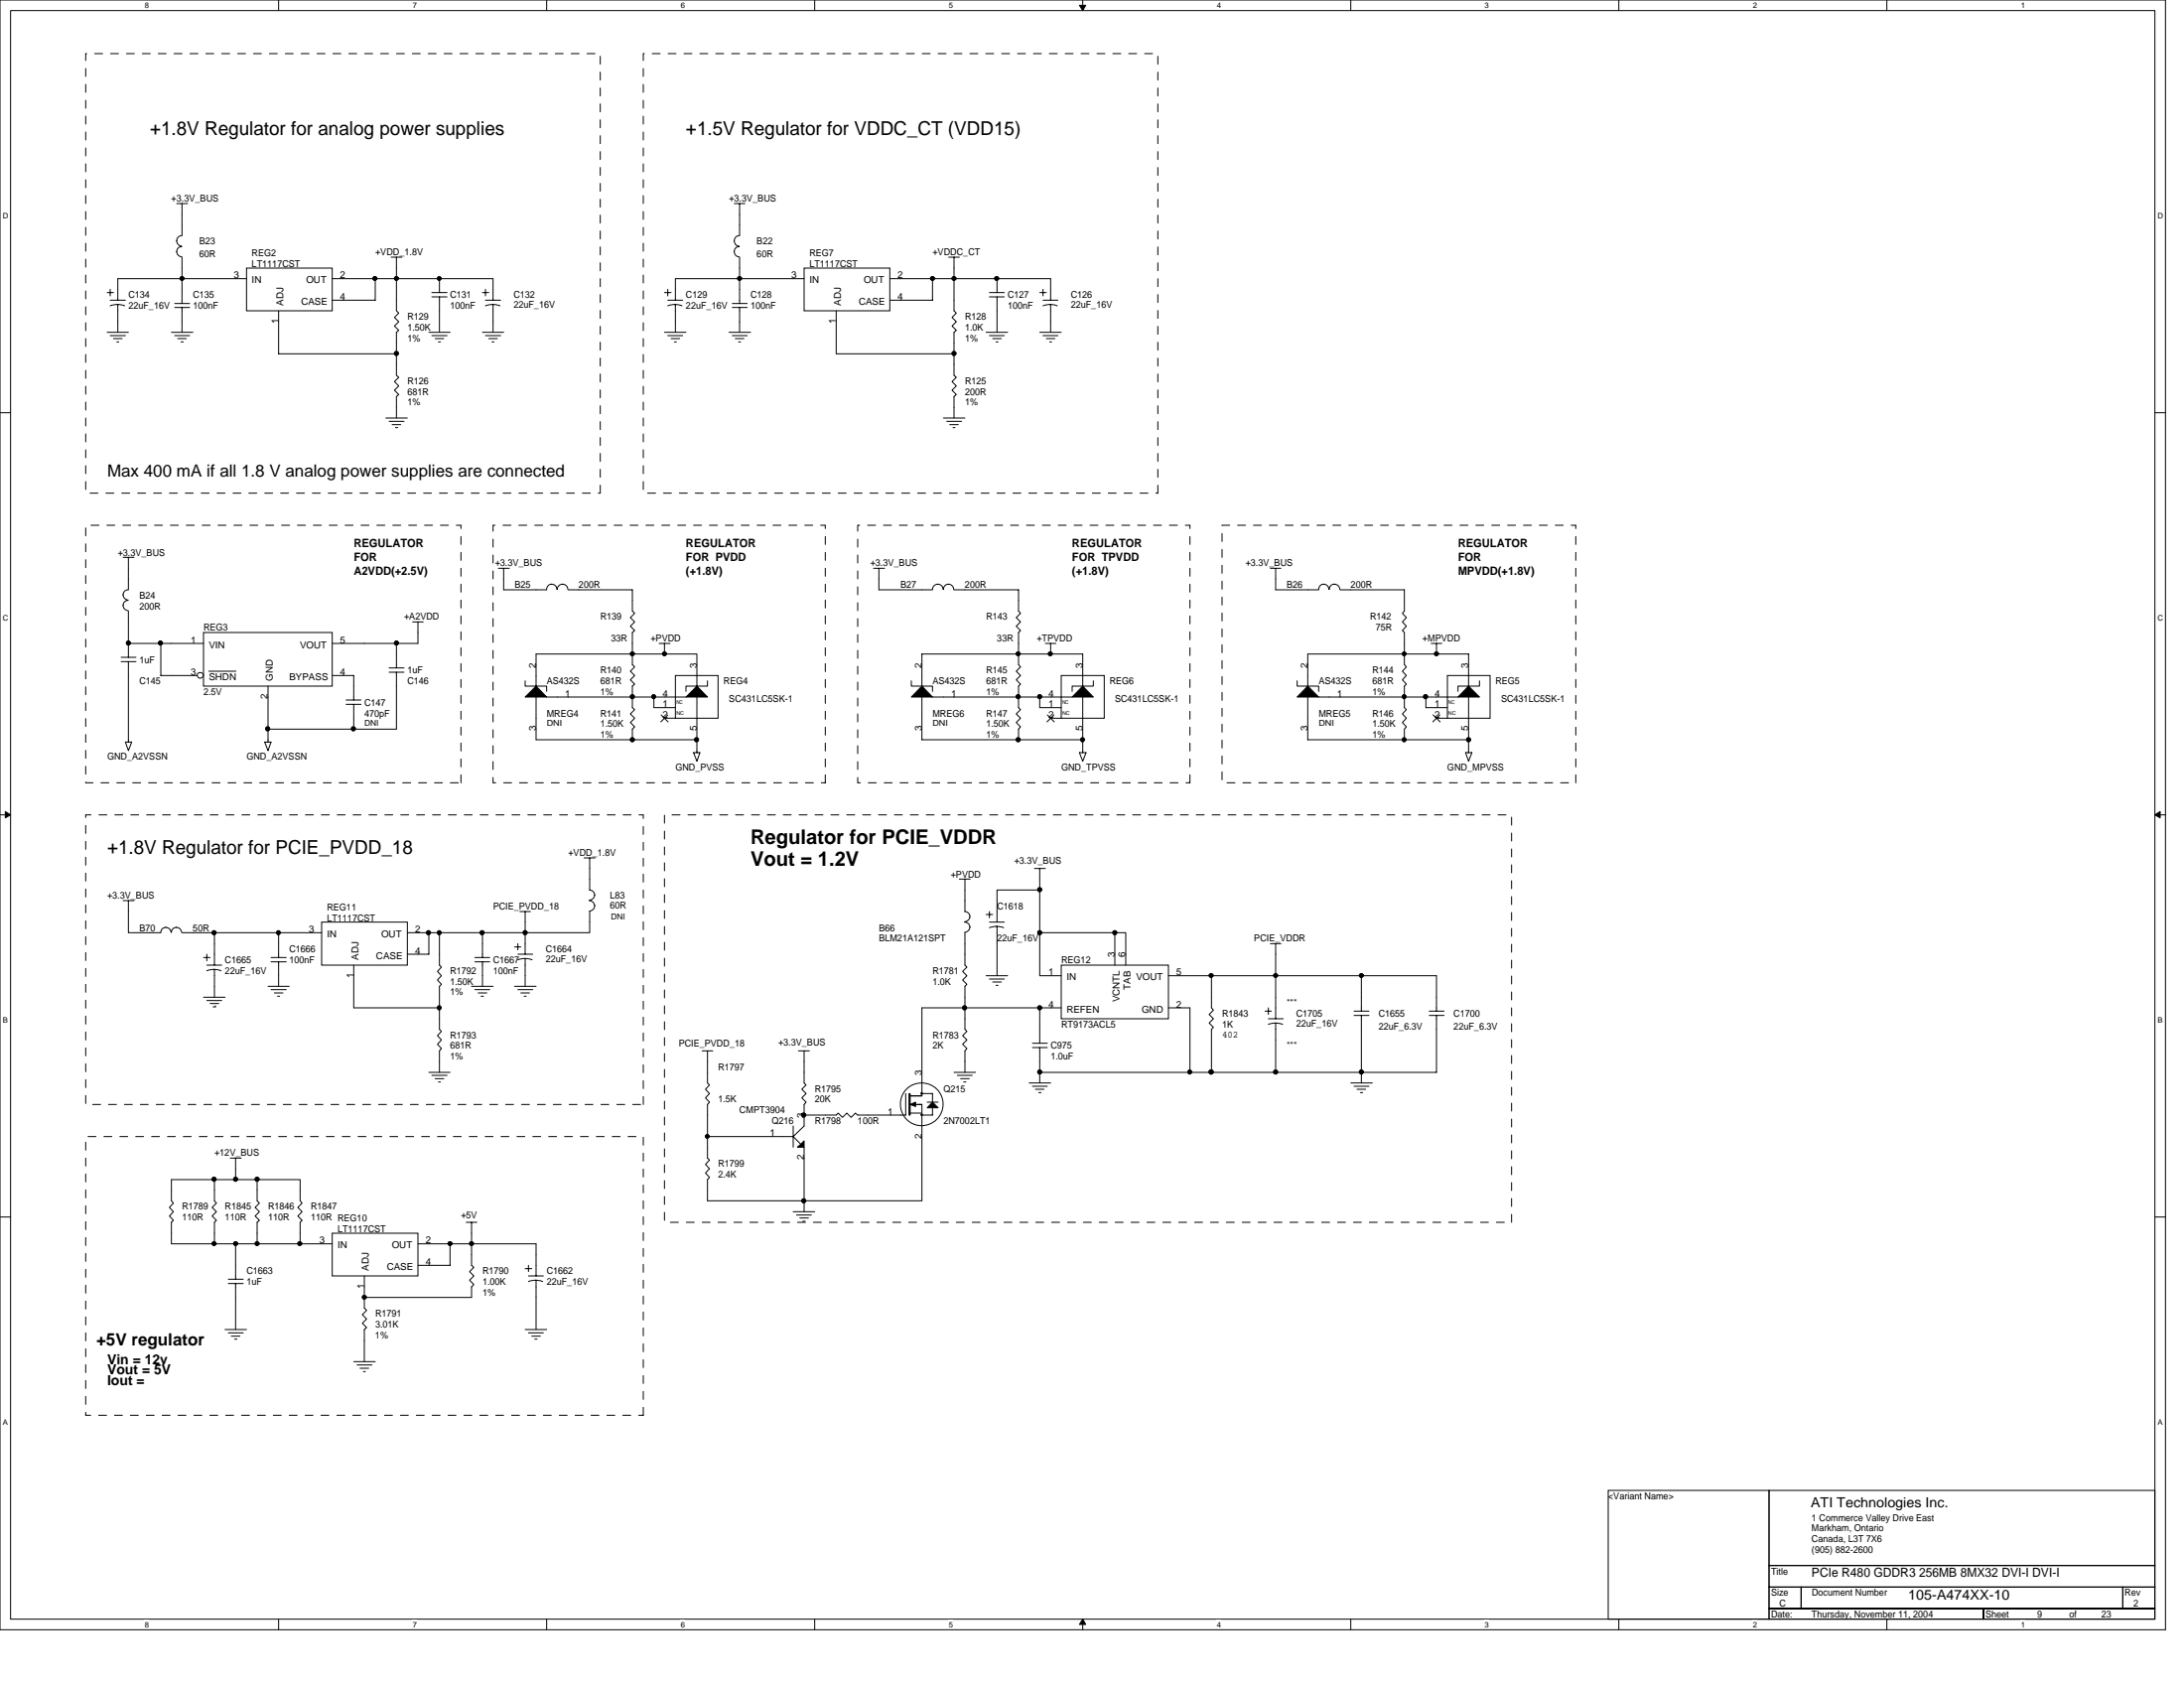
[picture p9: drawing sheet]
<svg xmlns="http://www.w3.org/2000/svg" width="279mm" height="216mm" viewBox="0 0 279 216" stroke-linecap="round" stroke-linejoin="round" font-family="sans-serif">
<path d="M0 0h277v208.4h-277zM1.4 1.4h274.3v205.7h-274.3z" fill="none" stroke="#000" stroke-width=".13"/>
<g fill="#fff">
<path d="M18.5 .1h.6v1.1h-.6z"/>
<path d="M18.5 207.2h.6v1.1h-.6z"/>
</g>
<path d="M35.6 0v1.4M35.6 207.1v1.3" fill="none" stroke="#000" stroke-width=".13"/>
<g fill="#fff">
<path d="M52.8 .1h.5v1.1h-.5z"/>
<path d="M52.8 207.2h.5v1.1h-.5z"/>
</g>
<path d="M69.9 0v1.4M69.9 207.1v1.3" fill="none" stroke="#000" stroke-width=".13"/>
<g fill="#fff">
<path d="M87.1 .1h.5v1.1h-.5z"/>
<path d="M87.1 207.2h.5v1.1h-.5z"/>
</g>
<path d="M104.2 0v1.4M104.2 207.1v1.3" fill="none" stroke="#000" stroke-width=".13"/>
<g fill="#fff">
<path d="M121.4 .1h.5v1.1h-.5z"/>
<path d="M121.4 207.2h.5v1.1h-.5z"/>
</g>
<path d="M138.5 0v1.4M138.5 207.1v1.3" fill="none" stroke="#000" stroke-width=".13"/>
<path d="M138.1 .7h.8l-.4 .7zM138.5 207.1l.4 .7h-.8z" fill="#000" stroke="#000" stroke-width=".13"/>
<g fill="#fff">
<path d="M155.7 .1h.5v1.1h-.5z"/>
<path d="M155.7 207.2h.5v1.1h-.5z"/>
</g>
<path d="M172.8 0v1.4M172.8 207.1v1.3" fill="none" stroke="#000" stroke-width=".13"/>
<g fill="#fff">
<path d="M189.9 .1h.6v1.1h-.6z"/>
<path d="M189.9 207.2h.6v1.1h-.6z"/>
</g>
<path d="M207.1 0v1.4M207.1 207.1v1.3" fill="none" stroke="#000" stroke-width=".13"/>
<g fill="#fff">
<path d="M224.2 .1h.6v1.1h-.6z"/>
<path d="M224.2 207.2h.6v1.1h-.6z"/>
</g>
<path d="M241.4 0v1.4M241.4 207.1v1.3" fill="none" stroke="#000" stroke-width=".13"/>
<g fill="#fff">
<path d="M258.5 .1h.6v1.1h-.6z"/>
<path d="M258.5 207.2h.6v1.1h-.6z"/>
<path d="M.3 27.1h.8v1.1h-.8z"/>
<path d="M276 27.1h.7v1.1h-.7z"/>
<path d="M.3 78.5h.8v1.1h-.8z"/>
<path d="M276 78.5h.7v1.1h-.7z"/>
</g>
<path d="M0 52.8h1.4M275.7 52.8h1.3" fill="none" stroke="#000" stroke-width=".13"/>
<g fill="#fff">
<path d="M.3 129.9h.7v1.1h-.7z"/>
<path d="M276 129.9h.6v1.1h-.6z"/>
</g>
<path d="M0 104.2h1.4M275.7 104.2h1.3" fill="none" stroke="#000" stroke-width=".13"/>
<path d="M.7 103.8l.7 .4-.7 .4zM275.7 104.2l.7-.4v.8z" fill="#000" stroke="#000" stroke-width=".13"/>
<g fill="#fff">
<path d="M.3 181.4h.7v1.1h-.7z"/>
<path d="M276 181.4h.6v1.1h-.6z"/>
</g>
<g fill="none" stroke="#000" stroke-width=".13">
<path d="M15.1 35.6h15M22.4 39.3h1.9M22.4 38.8h1.9M22.6 26h1.4M23.3 26v2.8M23.3 34.3v4.5M23.3 39.3v3.2M43.9 35.6h19.2M48 35.6v2.8h-4.1M50 32.9h1.4M50.7 32.9v5.5M56.2 39.8v2.7"/>
<path d="M85 37.4h.9M85.4 39.1l1-.2 .8 .2M85.4 38.4h1.9M85.4 37v.8M86.4 38.9v3.6M93.9 26h1.4M94.6 26v2.8M94.6 34.3v2.7M101.5 35.6h-15.1v2.8M115.2 35.6h19.2v2.8M119.3 35.6v2.8h-4.1M121.4 32.9h1.3"/>
<path d="M122 32.9v5.5M126.6 37.4h1.9M126.6 38h1.9M127.6 35.6v1.8M127.6 38v4.5M133 37.4h.9M133.4 39.1l1-.2 .9 .2M133.4 38.4h1.9M133.4 37v.8M134.4 38.9v3.6M13.7 42.5h2.7M14.1 42.9h1.9"/>
<path d="M14.5 43.3h1.1M14.9 43.7h.3M15.1 41.1v1.4M21.9 42.5h2.8M22.4 42.9h1.9M22.7 43.3h1.1M23.2 43.7h.3M35.6 41.1v4.2h15.1M49.4 53.5h2.7M49.8 53.9h1.9M50.2 54.3h1.1M50.6 54.7h.3"/>
<path d="M50.7 43.9v2.7M50.7 52.1v1.4M54.9 42.5h2.7M55.2 42.9h2M55.7 43.3h1.1M56.1 43.7h.2M61.7 42.5h2.7M62.1 42.9h2M62.5 43.3h1.1M62.9 43.7h.3M63.1 41.1v1.4M85 42.5h2.8"/>
<path d="M85.4 42.9h1.9M85.9 43.3h1.1M86.3 43.7h.2M93.3 42.5h2.7M93.7 42.9h1.9M94.1 43.3h1.1M94.5 43.7h.2M94.6 41.1v1.4M107 41.1v4.2h15M120.7 53.5h2.7M121.1 53.9h1.9M121.5 54.3h1.1"/>
<path d="M121.9 54.7h.3M122 43.9v4.1l.3 .3-.5 .5 .5 .6-.5 .5 .5 .6-.3 .2v2.8M126.2 42.5h2.7M126.6 42.9h1.9M127 43.3h1.1M127.4 43.7h.3M133 42.5h2.8M133.4 42.9h1.9M133.9 43.3h1.1M134.3 43.7h.2M15.7 71.3h1.4M16.4 76.8a.66 .66 0 0 0-.7 .6 .66 .66 0 0 0 .7 .7"/>
<path d="M16.4 75.4a.66 .66 0 0 0-.7 .7 .66 .66 0 0 0 .7 .7M16.4 78.1v4.2h9.6M16.4 71.3v4.1M52.8 79.5h1.3M53.5 79.5v2.8h-11M63.8 72.7h1.4M64.4 72.7v2.7h5.5M69.9 75.4a.66 .66 0 0 1 .7-.7 .66 .66 0 0 1 .6 .7M71.3 75.4a.68 .68 0 0 1 .7-.7 .68 .68 0 0 1 .6 .7M72.7 75.4h8.2v2.7l.3 .3-.6 .6 .6 .5-.6 .6 .6 .5-.3 .3v2.8M111.8 72.7h1.4M112.4 72.7v2.7h5.5"/>
<path d="M123.4 75.4h6.9v1.4M162.5 72.7h1.4M163.2 72.7v2.7h4.1M172.8 75.4h6.9v2.7l-.3 .3 .5 .6-.5 .5 .5 .6-.5 .5 .3 .3v2.8M16 94.9h.8l-.4 1.1zM16.4 86.4v8.5M20.6 82.3v4.1h1.3M26 80.9h16.5v6.9h-16.5zM33.9 94.9h.8l-.4 1.1zM34.3 87.8v7.1M42.5 86.4h2.8v1.4M45.3 91.9v1.4"/>
<path d="M50.7 82.3v1.4M50.7 87.8v5.5h-16.4M67.2 87.1v.7h2.7v.6M68.6 89.2v5.4h20.6M69.9 89.2h15.1M80.9 89.2v1.3l.3 .3-.6 .5 .6 .6-.6 .5 .6 .6-.3 .3v1.3M83.7 89.2v1.3h1.3M84.3 82.3h1.4M85 83.7h4.2v1.3M85 83.7h-16.4v4.1M85 82.3v1.4M88.7 96.3h.8l-.3 1.1z"/>
<path d="M89.2 93.3v3M116.6 87.1v.7h2.7v.6M117.9 89.2v5.4h20.6M119.3 89.2h15.1M130.3 89.2v1.3l.3 .3-.6 .5 .6 .6-.6 .5 .6 .6-.3 .3v1.3M130.3 82.3v1.4M133 89.2v1.3h1.4M133.7 82.3h1.4M134.4 82.3v1.4M138.1 96.3h.8l-.4 1.1zM138.5 85v-1.3h-20.6v4.1M138.5 93.3v3"/>
<path d="M165.9 87.1v.7h2.8v.6M167.3 89.2v5.4h20.6M168.7 89.2h15.1M179.7 89.2v1.3l.2 .3-.5 .5 .5 .6-.5 .5 .5 .6-.2 .3v1.3M182.4 89.2v1.3h1.4M183.1 82.3h1.3M183.8 82.3v1.4M187.5 96.3h.8l-.4 1.1zM187.9 85v-1.3h-20.6v4.1M187.9 93.3v3M15.7 115.2h1.4M16.4 115.2v4.1h4.2"/>
<path d="M20.6 119.3a.66 .66 0 0 1 .6-.7 .66 .66 0 0 1 .7 .7M21.9 119.3a.66 .66 0 0 1 .7-.7 .66 .66 0 0 1 .6 .7M23.3 119.3h16.5M27.4 119.3v4.1M35.6 119.3v3.2M53.5 119.3h13.7M54.9 119.3v2.7h-1.4M56.2 119.3v4.1l.3 .3-.5 .5 .5 .6-.5 .5 .5 .6-.3 .3v4.1M61.7 119.3v1.4M66.5 116.6h1.4M67.2 116.6v2.7M74.7 109.7h1.4"/>
<path d="M75.4 113.8a.66 .66 0 0 1 .7 .7 .66 .66 0 0 1-.7 .6M75.4 115.2a.68 .68 0 0 1 .7 .7 .68 .68 0 0 1-.7 .6M75.4 116.6v2.7h-8.2M75.4 109.7v4.1M122.7 112.4h1.4M123.4 116.6a.66 .66 0 0 1 .7 .6 .66 .66 0 0 1-.7 .7M123.4 117.9a.66 .66 0 0 1 .7 .7 .66 .66 0 0 1-.7 .7M123.4 119.3v4.1l.3 .3-.6 .5 .6 .6-.6 .5 .6 .6-.3 .3v5.5l.3 .2-.6 .6 .6 .5-.6 .6 .6 .5-.3 .3v2.8M123.4 112.4v4.2M132.3 111.1h1.4M133 113.8v5.5h9.6M133 111.1v2.7"/>
<path d="M133 119.3v5.5h1.4M133 113.8h-5.4v1.4M142.6 119.3h1.4v2.7M142.6 119.3v2.7M26 127.6h2.8M26 122.5h.9M26.5 124.2l.9-.2 .9 .2M26.5 128h1.9M26.5 122v.9M26.5 123.4h1.9M26.9 128.4h1.1M27.3 128.8h.3"/>
<path d="M27.4 124v3.6M27.6 128.8h.1M34.3 126.2h2.7M34.7 126.6h1.9M34.7 123h1.9M34.7 122.5h1.9M35.1 127h1.1M35.5 127.4h.3M35.6 123v3.2M45.3 124.8v4.1h10.9M54.9 137.2h2.7M55.2 137.5h2"/>
<path d="M55.7 138h1.1M56.1 138.4h.2M56.2 135.8v1.4M60.3 126.2h2.8M60.7 126.6h2M61.2 127h1.1M61.6 127.4h.2M61.7 124.8v1.4M65.8 126.2h2.8M66.3 126.6h1.9M66.6 127h1.1M67.1 127.4h.2"/>
<path d="M67.2 124.8v1.4M89.8 134.4h1.4M90.5 134.4v2.8M102.2 134.4h1.3M102.9 134.4v4.1l.2 .3-.5 .5 .5 .6-.5 .5 .5 .6-.2 .3v2.7l-1.4 1.4 .9 .9M122 137.2h2.8M122.5 137.5h1.9M122.9 138h1.1M123.3 138.4h.3M126.2 124.8h2.7M126.6 125.2h1.9M127 125.6h1.1"/>
<path d="M127.4 126h.3M127.6 120.7v4.1M131.7 138.5h2.7M132.1 138.9h1.9M132.1 134h1.9M132.1 133.4h1.9M132.5 139.3h1.1M132.9 139.7h.3M133 128.9v4.5M133 134v4.5M134.4 128.9h-16.5v8.3M150.9 128.9h1.3v8.3"/>
<path d="M150.9 124.8h32.9v4.5M155 124.8v2.8M155 133v4.2M162.5 120.7h1.4M163.2 120.7v6.9M163.2 133v4.2M172.8 138.5h2.8M173.2 138.9h1.9M173.6 139.3h1.1M174 139.7h.3M174.2 124.8v2.8M174.2 131.7v6.8"/>
<path d="M182.8 129.3h1.9M182.8 129.9h1.9M183.8 129.9v7.3h-50.8M0 155.7h1.4M27.4 159.1h2.7M27.4 150.9h-5.5v1.3M29.5 148.1h1.4M30.1 150.9h-2.7v2.7l.3 .3-.6 .5 .6 .6-.6 .5 .6 .6-.3 .2v2.8h-5.5v-1.4M30.1 150.9h2.8v1.3M30.1 148.1v2.8M30.1 159.1v2.7M32.9 157.7v1.4h-2.8"/>
<path d="M32.9 150.9h5.5v1.3M38.4 157.7v1.4h-5.5M38.4 159.1h2.7M54.9 159.1h13.7v1.3M57.6 159.1v2.7h-2.7M59.6 156.3h1.4M60.3 156.3v4.1M90.5 142.6v5.5l.3 .3-.5 .5 .5 .6-.5 .5 .5 .6-.3 .3v2.7h27.4v-8.2M90.5 145.4h11M101.5 155h2.7M101.5 144v2.7M101.9 155.4h1.9"/>
<path d="M102.3 155.8h1.1M102.7 156.2h.3M102.9 146.7v8.3M102.9 142.6h2.7M111.1 142.6h2.7M275.7 155.7h1.3M28.8 170.1h2.7M29.2 170.5h1.9M29.6 170.9h1.1M30 171.3h.3M30.1 165.9v4.2M45.3 174.2h2.7"/>
<path d="M45.7 174.6h1.9M46.1 175h1.1M46.5 175.4h.2M46.6 164.6v2.7l.3 .3-.5 .5 .5 .6-.5 .5 .5 .6-.3 .3v4.1M46.6 165.9h13.7M67.2 170.1h2.7M67.6 170.5h1.9M68 170.9h1.1M68.4 171.3h.3M68.6 165.9v4.2M205.7 190.6h20.6v16.5h-20.6zM226.3 190.6h49.4v9.6h-49.4z"/>
<path d="M226.3 205.7h27.4v1.4h-27.4zM226.3 200.2h49.4v2.8h-49.4zM226.3 203h4.1v2.7h-4.1zM230.4 203h41.2v2.7h-41.2zM253.7 205.7h22v1.4h-22zM271.6 203h4.1v2.7h-4.1z"/>
</g>
<g fill="#000" stroke="#000" stroke-width=".13">
<path d="M56 35.4h.4v.2v.2l-.2 .1-.2-.1z" fill-rule="evenodd"/>
<path d="M67.2 89.2l1.4-1.4 1.3 1.4z" fill-rule="evenodd"/>
<path d="M83.5 88.9h.1l.2 .1v.3l-.2 .1-.1-.1z" fill-rule="evenodd"/>
<path d="M117.9 87.8l1.4 1.4h-2.7z" fill-rule="evenodd"/>
<path d="M138.3 94.4h.2l.2 .1-.1 .3-.1 .1-.2-.1z" fill-rule="evenodd"/>
<path d="M167.3 87.8l1.4 1.4h-2.8z" fill-rule="evenodd"/>
<path d="M179.5 88.9h.1l.2 .1v.3l-.2 .1-.1-.1z" fill-rule="evenodd"/>
<path d="M179.5 94.4h.1l.2 .1v.3l-.2 .1-.1-.1z" fill-rule="evenodd"/>
<path d="M179.5 83.5h.3l.1 .1-.1 .2-.2 .1-.1-.1z" fill-rule="evenodd"/>
<path d="M35.4 119.1l.2-.1 .2 .2v.3h-.2h-.2z" fill-rule="evenodd"/>
<path d="M56 119.1l.2-.1 .2 .2v.3h-.2h-.2z" fill-rule="evenodd"/>
<path d="M56 128.7h.2l.2 .1v.3l-.2 .1-.2-.1z" fill-rule="evenodd"/>
<path d="M152 136.9h.2l.2 .1v.3l-.2 .1-.2-.1z" fill-rule="evenodd"/>
<path d="M90.3 145.2h.3l.1 .1-.1 .2-.1 .1-.2-.1z" fill-rule="evenodd"/>
<path d="M102 146.7l.9-.8v.8z" fill-rule="evenodd"/>
<circle cx="23.3" cy="35.6" r=".25"/>
<circle cx="48" cy="35.6" r=".25"/>
<circle cx="50.7" cy="35.6" r=".25"/>
<circle cx="94.6" cy="35.6" r=".25"/>
<circle cx="119.3" cy="35.6" r=".25"/>
<circle cx="122" cy="35.6" r=".25"/>
<circle cx="127.5" cy="35.6" r=".25"/>
<circle cx="50.7" cy="45.2" r=".26"/>
<circle cx="122" cy="45.2" r=".26"/>
<circle cx="16.4" cy="82.3" r=".26"/>
<circle cx="20.5" cy="82.3" r=".26"/>
<circle cx="34.2" cy="93.2" r=".26"/>
<circle cx="45.2" cy="93.2" r=".26"/>
<circle cx="50.7" cy="82.3" r=".26"/>
<circle cx="80.9" cy="94.6" r=".26"/>
<circle cx="80.9" cy="89.1" r=".26"/>
<circle cx="80.9" cy="83.6" r=".25"/>
<circle cx="85" cy="83.6" r=".25"/>
<circle cx="89.1" cy="94.6" r=".26"/>
<circle cx="130.3" cy="89.1" r=".26"/>
<circle cx="130.3" cy="94.6" r=".26"/>
<circle cx="130.3" cy="83.6" r=".25"/>
<circle cx="133" cy="89.1" r=".26"/>
<circle cx="134.4" cy="83.6" r=".25"/>
<circle cx="182.4" cy="89.1" r=".26"/>
<circle cx="183.8" cy="83.6" r=".25"/>
<circle cx="187.9" cy="94.6" r=".26"/>
<circle cx="27.4" cy="119.3" r=".26"/>
<circle cx="54.8" cy="119.3" r=".26"/>
<circle cx="61.7" cy="119.3" r=".26"/>
<circle cx="67.2" cy="119.3" r=".26"/>
<circle cx="133" cy="113.8" r=".26"/>
<circle cx="133" cy="119.3" r=".26"/>
<circle cx="142.6" cy="119.3" r=".26"/>
<circle cx="123.4" cy="128.9" r=".26"/>
<circle cx="133" cy="128.9" r=".26"/>
<circle cx="133" cy="137.1" r=".26"/>
<circle cx="154.9" cy="137.1" r=".26"/>
<circle cx="154.9" cy="124.8" r=".25"/>
<circle cx="163.2" cy="137.1" r=".26"/>
<circle cx="163.2" cy="124.8" r=".25"/>
<circle cx="174.2" cy="137.1" r=".26"/>
<circle cx="174.2" cy="124.8" r=".25"/>
<circle cx="27.4" cy="150.8" r=".26"/>
<circle cx="27.4" cy="159.1" r=".25"/>
<circle cx="30.1" cy="150.8" r=".26"/>
<circle cx="30.1" cy="159.1" r=".25"/>
<circle cx="32.9" cy="150.8" r=".26"/>
<circle cx="32.9" cy="159.1" r=".25"/>
<circle cx="38.4" cy="159.1" r=".25"/>
<circle cx="57.6" cy="159.1" r=".25"/>
<circle cx="60.3" cy="159.1" r=".25"/>
<circle cx="102.8" cy="142.6" r=".26"/>
<circle cx="102.8" cy="153.6" r=".26"/>
<circle cx="46.6" cy="165.9" r=".25"/>
</g>
<path d="M11 6.9h65.8v56.2h-65.8zM82.3 6.9h65.8v56.2h-65.8zM11 67.2h48v32.9h-48zM63.1 67.2h42.5v32.9h-42.5zM109.7 67.2h42.5v32.9h-42.5zM156.3 67.2h45.3v32.9h-45.3zM11 104.2h71.3v37.1h-71.3zM85 104.2h108.4v52.1h-108.4zM11 145.4h71.3v35.6h-71.3z" fill="none" stroke="#000" stroke-width=".13" stroke-dasharray="1 1 1 1 1 1 1 1"/>
<circle cx="25.6" cy="86.4" r=".37" fill="#fff" stroke="#000" stroke-width=".13"/>
<g fill="none" stroke="#000" stroke-width=".13">
<path d="M13.7 37.4h.8M14.1 39.1l.9-.2 1 .2M14.1 38.4h1.9M14.1 37v.8M15.1 35.6v2.8M15.1 38.9v2.2M23.2 31.5a.66 .66 0 0 0-.6 .7 .66 .66 0 0 0 .6 .7M23.2 30.1a.68 .68 0 0 0-.6 .7 .68 .68 0 0 0 .6 .7M23.3 28.8v1.3M23.3 32.9v1.4M30.1 35.6h1.4M31.5 34.3h11v5.5h-11z"/>
<path d="M35.6 39.8v1.3M42.5 38.4h1.4M42.5 35.6h1.4M50.7 38.4v1.4l.3 .2-.5 .6 .5 .5-.5 .6 .5 .5-.3 .3v1.4M55.2 37.4h2M55.2 38h2M56.2 35.6v1.8M56.2 38v1.8M61.7 37.4h.8M62.1 39.1l.9-.2 1 .2M62.1 37v.8M62.1 38.4h2"/>
<path d="M63.1 35.6v2.8M63.1 38.9v2.2M93.7 39.3h1.9M93.7 38.8h1.9M94.6 31.5a.66 .66 0 0 0-.7 .7 .66 .66 0 0 0 .7 .7M94.6 30.1a.68 .68 0 0 0-.7 .7 .68 .68 0 0 0 .7 .7M94.6 28.8v1.3M94.6 32.9v1.4M94.6 37v1.8M94.6 39.3v1.8M101.5 35.6h1.4M102.9 34.3h10.9v5.5h-10.9z"/>
<path d="M107 39.8v1.3M113.8 38.4h1.4M113.8 35.6h1.4M122 38.4v1.4l.3 .2-.5 .6 .5 .5-.5 .6 .5 .5-.3 .3v1.4M50.7 46.6v1.4l.3 .3-.5 .5 .5 .6-.5 .5 .5 .6-.3 .2v1.4M117.9 75.4h1.4M119.3 75.4a.68 .68 0 0 1 .7-.7 .68 .68 0 0 1 .7 .7M120.7 75.4a.66 .66 0 0 1 .6-.7 .66 .66 0 0 1 .7 .7M122 75.4h1.4M130.3 76.8v1.3l.3 .3-.6 .6 .6 .5-.6 .6 .6 .5-.3 .3v1.4M167.3 75.4h1.4M168.7 75.4a.66 .66 0 0 1 .7-.7 .66 .66 0 0 1 .6 .7"/>
<path d="M170.1 75.4a.68 .68 0 0 1 .6-.7 .68 .68 0 0 1 .7 .7M171.4 75.4h1.4M15.5 84.6h1.9M15.5 84.1h1.9M16.4 82.3v1.8M16.4 84.6v1.8M21.9 86.4h3.3M26.7 85.9h3.5M44.3 90.1h1.9M44.3 89.5h1.9M45.3 87.8v1.7M45.3 90.1v1.8"/>
<path d="M49.8 86h1.9M49.8 85.4h1.9M50.7 83.7v1.7M50.7 86v1.8M80.9 83.7v1.3l.3 .3-.6 .6 .6 .5-.6 .6 .6 .5-.3 .3v1.4M84.6 91.4l.9 .9M85 89.2h2.8M85 90.5h1.4M85 91.9h1.4M85.4 91.4l-.9 .9M86.4 86.4h5.5v5.5h-5.5zM89.2 85v2.8"/>
<path d="M89.2 89.2v4.1M90.5 87.1v.7h-2.7v.6M130.3 83.7v1.3l.3 .3-.6 .6 .6 .5-.6 .6 .6 .5-.3 .3v1.4M134 91.4l.9 .9M134.4 89.2h2.8M134.4 90.5h1.4M134.4 91.9h1.4M134.8 91.4l-.9 .9M135.8 86.4h5.5v5.5h-5.5zM138.5 85v2.8M138.5 89.2v4.1M139.9 87.1v.7h-2.7v.6"/>
<path d="M179.7 83.7v1.3l.2 .3-.5 .6 .5 .5-.5 .6 .5 .5-.2 .3v1.4M183.3 91.4l.9 .9M183.8 89.2h2.7M183.8 90.5h1.4M183.8 91.9h1.4M184.2 91.4l-.9 .9M185.2 86.4h5.4v5.5h-5.4zM187.9 85v2.8M187.9 89.2v4.1M189.3 87.1v.7h-2.8v.6M39.8 119.3h1.3M41.1 117.9h11v5.5h-11z"/>
<path d="M52.1 119.3h1.4M67.2 119.3v2.7M126.2 117h.8M126.6 118.7l.9-.2 .9 .2M126.6 116.6v.8M126.6 117.9h1.9M127.6 115.2v2.7M127.6 118.5v2.2M45.3 123.4v1.4M52.1 122h1.4M56.2 130.3v1.4l.3 .2-.5 .6 .5 .5-.5 .6 .5 .5-.3 .3v1.4M60.7 123h2"/>
<path d="M60.7 122.5h2M61.7 120.7v1.8M61.7 123v1.8M65.8 121.1h.8M66.3 122.8l.8-.2 1 .2M66.3 122h1.9M66.3 120.7v.8M67.2 122.6v2.2M90.5 137.2v1.3l.3 .3-.5 .5 .5 .6-.5 .5 .5 .6-.3 .3v1.3M115.9 139.9v2.7h-2.1M116.3 139.9v2.7M116.4 139.9v2.7"/>
<path d="M117.9 137.2v3h-1.5M117.9 139.9h1.4v1.1M134.4 124.8h1.4M134.4 128.9h1.4M135.8 123.4h13.7v6.9h-13.7zM142.6 122v1.4M144 122v1.4M149.5 124.8h1.4M149.5 128.9h1.4M155 127.6v1.3l.2 .3-.5 .6 .5 .5-.5 .6 .5 .5-.2 .3v1.3M161.8 129.3h.8M162.3 131l.9-.1 .9 .1"/>
<path d="M162.3 128.9v.9M162.3 130.3h1.9M163.2 127.6v2.7M163.2 130.9v2.1M173.2 129.3h1.9M173.2 129.9h1.9M174.2 127.6v1.7M174.2 129.9v1.8M21.9 152.2v1.4l.3 .3-.5 .5 .5 .6-.5 .5 .5 .6-.3 .2v1.4M32.9 152.2v1.4l.3 .3-.6 .5 .6 .6-.6 .5 .6 .6-.3 .2v1.4M38.4 152.2v1.4l.3 .3-.6 .5 .6 .6-.6 .5 .6 .6-.3 .2v1.4M41.1 159.1h1.4"/>
<path d="M42.5 157.7h11v5.5h-11zM53.5 159.1h1.4M105.6 142.6h1.4l.2-.2 .6 .5 .5-.5 .6 .5 .5-.5 .3 .2h1.4M116.4 142.4h1.5M117.1 141.3h.8M117.4 141.3h.5v4.1M118.6 141h1.4M119.3 141.7v.9h-1.4M29.2 164.2h1.9M29.2 163.6h1.9M30.1 161.8v1.8M30.1 164.2v1.7"/>
<path d="M46.6 163.2v1.4M53.5 161.8h1.4M60.3 160.4v1.4l.3 .3-.5 .5 .5 .6-.5 .5 .5 .6-.3 .3v1.3M67.2 162.3h.8M67.6 163.9l.9-.2 .9 .2M67.6 161.8v.8M67.6 163.2h1.9M68.6 160.4v2.8M68.6 163.7v2.2"/>
<circle cx="117.9" cy="141.2" r="2.74"/>
</g>
<g fill="#000" stroke="#000" stroke-width=".13">
<path d="M56 35.4h.4v.2v.2l-.2 .1-.2-.1z" fill-rule="evenodd"/>
<path d="M83.5 88.9h.1l.2 .1v.3l-.2 .1-.1-.1z" fill-rule="evenodd"/>
<path d="M89.2 87.8l1.3 1.4h-2.7z" fill-rule="evenodd"/>
<path d="M138.5 87.8l1.4 1.4h-2.7z" fill-rule="evenodd"/>
<path d="M138.3 94.4h.2l.2 .1-.1 .3-.1 .1-.2-.1z" fill-rule="evenodd"/>
<path d="M179.5 88.9h.1l.2 .1v.3l-.2 .1-.1-.1z" fill-rule="evenodd"/>
<path d="M179.5 94.4h.1l.2 .1v.3l-.2 .1-.1-.1z" fill-rule="evenodd"/>
<path d="M179.5 83.5h.3l.1 .1-.1 .2-.2 .1-.1-.1z" fill-rule="evenodd"/>
<path d="M187.9 87.8l1.4 1.4h-2.8z" fill-rule="evenodd"/>
<path d="M35.4 119.1l.2-.1 .2 .2v.3h-.2h-.2z" fill-rule="evenodd"/>
<path d="M56 119.1l.2-.1 .2 .2v.3h-.2h-.2z" fill-rule="evenodd"/>
<path d="M56 128.7h.2l.2 .1v.3l-.2 .1-.2-.1z" fill-rule="evenodd"/>
<path d="M117.8 139.8l.2 .1-.1 .1z" fill-rule="evenodd"/>
<path d="M152 136.9h.2l.2 .1v.3l-.2 .1-.2-.1z" fill-rule="evenodd"/>
<path d="M90.3 145.2h.3l.1 .1-.1 .2-.1 .1-.2-.1z" fill-rule="evenodd"/>
<path d="M116.4 141.3l.7-.3v.5z" fill-rule="evenodd"/>
<path d="M117.8 142.5h.2v.2h-.2z" fill-rule="evenodd"/>
<path d="M119.3 141l.7 .7h-1.4z" fill-rule="evenodd"/>
<circle cx="23.3" cy="35.6" r=".25"/>
<circle cx="48" cy="35.6" r=".25"/>
<circle cx="50.7" cy="35.6" r=".25"/>
<circle cx="94.6" cy="35.6" r=".25"/>
<circle cx="119.3" cy="35.6" r=".25"/>
<circle cx="122" cy="35.6" r=".25"/>
<circle cx="127.5" cy="35.6" r=".25"/>
<circle cx="50.7" cy="45.2" r=".26"/>
<circle cx="122" cy="45.2" r=".26"/>
<circle cx="16.4" cy="82.3" r=".26"/>
<circle cx="20.5" cy="82.3" r=".26"/>
<circle cx="34.2" cy="93.2" r=".26"/>
<circle cx="45.2" cy="93.2" r=".26"/>
<circle cx="50.7" cy="82.3" r=".26"/>
<circle cx="80.9" cy="94.6" r=".26"/>
<circle cx="80.9" cy="89.1" r=".26"/>
<circle cx="80.9" cy="83.6" r=".25"/>
<circle cx="85" cy="83.6" r=".25"/>
<circle cx="89.1" cy="94.6" r=".26"/>
<circle cx="130.3" cy="89.1" r=".26"/>
<circle cx="130.3" cy="94.6" r=".26"/>
<circle cx="130.3" cy="83.6" r=".25"/>
<circle cx="133" cy="89.1" r=".26"/>
<circle cx="134.4" cy="83.6" r=".25"/>
<circle cx="182.4" cy="89.1" r=".26"/>
<circle cx="183.8" cy="83.6" r=".25"/>
<circle cx="187.9" cy="94.6" r=".26"/>
<circle cx="27.4" cy="119.3" r=".26"/>
<circle cx="54.8" cy="119.3" r=".26"/>
<circle cx="61.7" cy="119.3" r=".26"/>
<circle cx="67.2" cy="119.3" r=".26"/>
<circle cx="133" cy="113.8" r=".26"/>
<circle cx="133" cy="119.3" r=".26"/>
<circle cx="142.6" cy="119.3" r=".26"/>
<circle cx="123.4" cy="128.9" r=".26"/>
<circle cx="133" cy="128.9" r=".26"/>
<circle cx="133" cy="137.1" r=".26"/>
<circle cx="154.9" cy="137.1" r=".26"/>
<circle cx="154.9" cy="124.8" r=".25"/>
<circle cx="163.2" cy="137.1" r=".26"/>
<circle cx="163.2" cy="124.8" r=".25"/>
<circle cx="174.2" cy="137.1" r=".26"/>
<circle cx="174.2" cy="124.8" r=".25"/>
<circle cx="27.4" cy="150.8" r=".26"/>
<circle cx="27.4" cy="159.1" r=".25"/>
<circle cx="30.1" cy="150.8" r=".26"/>
<circle cx="30.1" cy="159.1" r=".25"/>
<circle cx="32.9" cy="150.8" r=".26"/>
<circle cx="32.9" cy="159.1" r=".25"/>
<circle cx="38.4" cy="159.1" r=".25"/>
<circle cx="57.6" cy="159.1" r=".25"/>
<circle cx="60.3" cy="159.1" r=".25"/>
<circle cx="102.8" cy="142.6" r=".26"/>
<circle cx="102.8" cy="153.6" r=".26"/>
<circle cx="46.6" cy="165.9" r=".25"/>
</g>
<g font-size="2.6">
<text x="96" y="108">Regulator for PCIE_VDDR</text>
<text x="96" y="110.7">Vout = 1.2V</text>
</g>
<g font-size="2.5">
<text x="19.2" y="17.3">+1.8V Regulator for analog power supplies</text>
<text x="87.8" y="17.3">+1.5V Regulator for VDDC_CT (VDD15)</text>
<text x="13.7" y="109.2">+1.8V Regulator for PCIE_PVDD_18</text>
</g>
<g font-size="2.2">
<text x="13.7" y="61">Max 400 mA if all 1.8 V analog power supplies are connected</text>
<text x="12.3" y="172.1">+5V regulator</text>
</g>
<g font-size="1.8">
<text x="13.7" y="177.2">Iout =</text>
<text x="13.7" y="174.5">Vin = 12v</text>
<text x="13.7" y="175.8">Vout = 5V</text>
<text x="231.6" y="192.8">ATI Technologies Inc.</text>
<text x="244.1" y="204.6">105-A474XX-10</text>
</g>
<text font-size="1.6" x="231.8" y="201.7">PCIe R480 GDDR3 256MB 8MX32 DVI-I DVI-I</text>
<g font-size="1.5">
<text x="45.3" y="69.9">REGULATOR</text>
<text x="45.3" y="71.7">FOR</text>
<text x="87.8" y="69.9">REGULATOR</text>
<text x="87.8" y="71.7">FOR PVDD</text>
<text x="137.2" y="69.9">REGULATOR</text>
<text x="137.2" y="71.7">FOR TPVDD</text>
<text x="186.5" y="69.9">REGULATOR</text>
<text x="186.5" y="71.7">FOR</text>
<text x="45.3" y="73.5">A2VDD(+2.5V)</text>
<text x="87.8" y="73.5">(+1.8V)</text>
<text x="137.2" y="73.5">(+1.8V)</text>
<text x="186.5" y="73.5">MPVDD(+1.8V)</text>
</g>
<g font-size="1.2">
<text x="21.9" y="25.8">+3.3V_BUS</text>
<text x="93.3" y="25.8">+3.3V_BUS</text>
<text x="25.5" y="31.3">B23</text>
<text x="25.5" y="32.9">60R</text>
<text x="29.9" y="35.6">3</text>
<text x="32.2" y="32.8">REG2</text>
<text x="32.2" y="34.2">LT1117CST</text>
<text x="43.5" y="35.6">2</text>
<text x="48" y="32.7">+VDD_1.8V</text>
<text x="96.8" y="31.3">B22</text>
<text x="96.8" y="32.9">60R</text>
<text x="101.2" y="35.6">3</text>
<text x="103.5" y="32.8">REG7</text>
<text x="103.5" y="34.2">LT1117CST</text>
<text x="114.8" y="35.6">2</text>
<text x="119.3" y="32.7">+VDDC_CT</text>
<text x="16.4" y="38.1">C134</text>
<text x="16.4" y="39.5">22uF_16V</text>
<text x="24.7" y="38.1">C135</text>
<text x="24.7" y="39.5">100nF</text>
<text x="32.2" y="36.2">IN</text>
<text x="35.6" y="41.4" transform="rotate(-90 35.6 41.4)">1</text>
<text x="36.2" y="39.1" transform="rotate(-90 36.2 39.1)">ADJ</text>
<text x="38.5" y="39">CASE</text>
<text x="39.2" y="36.2">OUT</text>
<text x="43.5" y="38.4">4</text>
<text x="52.1" y="40.9">R129</text>
<text x="57.6" y="38.1">C131</text>
<text x="57.6" y="39.5">100nF</text>
<text x="65.7" y="38.1">C132</text>
<text x="65.7" y="39.4">22uF_16V</text>
<text x="87.8" y="38.1">C129</text>
<text x="87.8" y="39.5">22uF_16V</text>
<text x="96" y="38.1">C128</text>
<text x="96" y="39.5">100nF</text>
<text x="103.5" y="36.2">IN</text>
<text x="106.9" y="41.4" transform="rotate(-90 106.9 41.4)">1</text>
<text x="107.6" y="39.1" transform="rotate(-90 107.6 39.1)">ADJ</text>
<text x="109.9" y="39">CASE</text>
<text x="110.5" y="36.2">OUT</text>
<text x="114.8" y="38.4">4</text>
<text x="123.4" y="40.9">R128</text>
<text x="128.9" y="38.1">C127</text>
<text x="128.9" y="39.5">100nF</text>
<text x="137" y="38.1">C126</text>
<text x="137" y="39.4">22uF_16V</text>
<text x="52.1" y="43.6">1%</text>
<text x="52.1" y="42.3">1.50K</text>
<text x="123.4" y="43.6">1%</text>
<text x="123.4" y="42.3">1.0K</text>
<text x="52.1" y="51.9">1%</text>
<text x="52.1" y="49.1">R126</text>
<text x="52.1" y="50.5">681R</text>
<text x="123.4" y="51.9">1%</text>
<text x="123.4" y="49.1">R125</text>
<text x="123.4" y="50.5">200R</text>
<text x="15.1" y="71.1">+3.3V_BUS</text>
<text x="17.8" y="76.6">B24</text>
<text x="17.8" y="77.9">200R</text>
<text x="63.3" y="72.4">+3.3V_BUS</text>
<text x="65.8" y="75.2">B25</text>
<text x="74" y="75.2">200R</text>
<text x="111.3" y="72.4">+3.3V_BUS</text>
<text x="115.2" y="75.2">B27</text>
<text x="123.4" y="75.2">200R</text>
<text x="159.3" y="72.4">+3.3V_BUS</text>
<text x="164.6" y="75.2">B26</text>
<text x="172.8" y="75.2">200R</text>
<text x="24.4" y="82.3">1</text>
<text x="26" y="80.7">REG3</text>
<text x="26.7" y="82.9">VIN</text>
<text x="38.4" y="82.9">VOUT</text>
<text x="43.5" y="82.3">5</text>
<text x="51.7" y="79.3">+A2VDD</text>
<text x="76.8" y="79.3">R139</text>
<text x="78.1" y="82">33R</text>
<text x="83.2" y="82">+PVDD</text>
<text x="126.2" y="79.3">R143</text>
<text x="127.6" y="82">33R</text>
<text x="132.6" y="82">+TPVDD</text>
<text x="175.3" y="79.3">R142</text>
<text x="176" y="80.7">75R</text>
<text x="182" y="82">+MPVDD</text>
<text x="17.8" y="87.5">C145</text>
<text x="17.8" y="84.8">1uF</text>
<text x="24.4" y="86.4">3</text>
<text x="26" y="88.9">2.5V</text>
<text x="26.7" y="87">SHDN</text>
<text x="34.2" y="89.4" transform="rotate(-90 34.2 89.4)">2</text>
<text x="34.9" y="87.1" transform="rotate(-90 34.9 87.1)">GND</text>
<text x="37" y="87">BYPASS</text>
<text x="43.5" y="86.4">4</text>
<text x="52.1" y="87.5">C146</text>
<text x="52.1" y="86.1">1uF</text>
<text x="68.5" y="85.4" transform="rotate(-90 68.5 85.4)">2</text>
<text x="69.9" y="87.5">AS432S</text>
<text x="72.3" y="89.1">1</text>
<text x="76.8" y="88.9">1%</text>
<text x="76.8" y="86.1">R140</text>
<text x="76.8" y="87.5">681R</text>
<text x="84.8" y="89.1">4</text>
<text x="89.1" y="85.4" transform="rotate(-90 89.1 85.4)">3</text>
<text x="92.6" y="87.5">REG4</text>
<text x="93.3" y="89.7">SC431LC5SK-1</text>
<text x="117.9" y="85.4" transform="rotate(-90 117.9 85.4)">2</text>
<text x="119.3" y="87.5">AS432S</text>
<text x="121.7" y="89.1">1</text>
<text x="126.2" y="88.9">1%</text>
<text x="126.2" y="86.1">R145</text>
<text x="126.2" y="87.5">681R</text>
<text x="134.1" y="89.1">4</text>
<text x="138.5" y="85.4" transform="rotate(-90 138.5 85.4)">3</text>
<text x="141.9" y="87.5">REG6</text>
<text x="142.6" y="89.7">SC431LC5SK-1</text>
<text x="167.3" y="85.4" transform="rotate(-90 167.3 85.4)">2</text>
<text x="168.7" y="87.5">AS432S</text>
<text x="171" y="89.1">1</text>
<text x="175.6" y="86.1">R144</text>
<text x="175.6" y="87.5">681R</text>
<text x="175.6" y="88.9">1%</text>
<text x="183.5" y="89.1">4</text>
<text x="187.8" y="85.4" transform="rotate(-90 187.8 85.4)">3</text>
<text x="191.3" y="87.5">REG5</text>
<text x="192" y="89.7">SC431LC5SK-1</text>
<text x="46.6" y="90.3">C147</text>
<text x="46.6" y="91.7">470pF</text>
<text x="68.5" y="93.5" transform="rotate(-90 68.5 93.5)">3</text>
<text x="69.9" y="91.7">MREG4</text>
<text x="76.8" y="94.4">1%</text>
<text x="76.8" y="91.7">R141</text>
<text x="76.8" y="93">1.50K</text>
<text x="84.8" y="90.5">1</text>
<text x="84.8" y="91.8">2</text>
<text x="89.1" y="93.5" transform="rotate(-90 89.1 93.5)">5</text>
<text x="117.9" y="93.5" transform="rotate(-90 117.9 93.5)">3</text>
<text x="119.3" y="91.7">MREG6</text>
<text x="126.2" y="94.4">1%</text>
<text x="126.2" y="91.7">R147</text>
<text x="126.2" y="93">1.50K</text>
<text x="134.1" y="90.5">1</text>
<text x="134.1" y="91.8">2</text>
<text x="138.5" y="93.5" transform="rotate(-90 138.5 93.5)">5</text>
<text x="167.3" y="93.5" transform="rotate(-90 167.3 93.5)">3</text>
<text x="168.7" y="91.7">MREG5</text>
<text x="175.6" y="94.4">1%</text>
<text x="175.6" y="91.7">R146</text>
<text x="175.6" y="93">1.50K</text>
<text x="183.5" y="90.5">1</text>
<text x="183.5" y="91.8">2</text>
<text x="187.8" y="93.5" transform="rotate(-90 187.8 93.5)">5</text>
<text x="13.7" y="97.2">GND_A2VSSN</text>
<text x="31.5" y="97.2">GND_A2VSSN</text>
<text x="86.4" y="98.5">GND_PVSS</text>
<text x="135.8" y="98.5">GND_TPVSS</text>
<text x="185.2" y="98.5">GND_MPVSS</text>
<text x="72.7" y="109.5">+VDD_1.8V</text>
<text x="121.6" y="112.2">+PVDD</text>
<text x="129.8" y="110.4">+3.3V_BUS</text>
<text x="13.7" y="115">+3.3V_BUS</text>
<text x="17.8" y="119.1">B70</text>
<text x="24.7" y="119.1">50R</text>
<text x="39.5" y="119.3">3</text>
<text x="41.8" y="116.5">REG11</text>
<text x="41.8" y="117.9">LT1117CST</text>
<text x="41.8" y="119.9">IN</text>
<text x="48.8" y="119.9">OUT</text>
<text x="53.1" y="119.3">2</text>
<text x="63.1" y="116.3">PCIE_PVDD_18</text>
<text x="78" y="115">L83</text>
<text x="78" y="116.2">60R</text>
<text x="112.4" y="119.1">B66</text>
<text x="127.6" y="116.3">C1618</text>
<text x="28.8" y="123.2">C1665</text>
<text x="28.8" y="124.6">22uF_16V</text>
<text x="37" y="121.8">C1666</text>
<text x="37" y="123.2">100nF</text>
<text x="45.2" y="125.1" transform="rotate(-90 45.2 125.1)">1</text>
<text x="45.8" y="122.8" transform="rotate(-90 45.8 122.8)">ADJ</text>
<text x="48.1" y="122.6">CASE</text>
<text x="53.1" y="122">4</text>
<text x="57.6" y="124.6">R1792</text>
<text x="57.6" y="125.9">1.50K</text>
<text x="63.1" y="123.2">C1667</text>
<text x="63.1" y="124.6">100nF</text>
<text x="69.8" y="121.8">C1664</text>
<text x="69.8" y="123.1">22uF_16V</text>
<text x="112.4" y="120.4">BLM21A121SPT</text>
<text x="119.3" y="124.6">R1781</text>
<text x="119.3" y="125.9">1.0K</text>
<text x="127.6" y="120.4">22uF_16V</text>
<text x="134.1" y="124.8">1</text>
<text x="135.8" y="123.2">REG12</text>
<text x="136.4" y="125.4">IN</text>
<text x="142.6" y="122.5" transform="rotate(-90 142.6 122.5)">3</text>
<text x="144" y="122.5" transform="rotate(-90 144 122.5)">6</text>
<text x="145.3" y="125.4">VOUT</text>
<text x="150.5" y="124.8">5</text>
<text x="160.4" y="120.4">PCIE_VDDR</text>
<text x="57.6" y="127.3">1%</text>
<text x="134.1" y="128.9">4</text>
<text x="135.8" y="131.4">RT9173ACL5</text>
<text x="136.4" y="129.5">REFEN</text>
<text x="143.2" y="128.2" transform="rotate(-90 143.2 128.2)">VCNTL</text>
<text x="144.6" y="126.6" transform="rotate(-90 144.6 126.6)">TAB</text>
<text x="146" y="129.5">GND</text>
<text x="150.5" y="128.9">2</text>
<text x="156.3" y="130">R1843</text>
<text x="156.3" y="131.4">1K</text>
<text x="165.8" y="130">C1705</text>
<text x="165.8" y="131.3">22uF_16V</text>
<text x="176.4" y="130">C1655</text>
<text x="176.4" y="131.7">22uF_6.3V</text>
<text x="186" y="130">C1700</text>
<text x="186" y="131.7">22uF_6.3V</text>
<text x="57.6" y="135.6">1%</text>
<text x="57.6" y="132.8">R1793</text>
<text x="57.6" y="134.2">681R</text>
<text x="86.8" y="133.9">PCIE_PVDD_18</text>
<text x="91.9" y="136.9">R1797</text>
<text x="99.6" y="133.8">+3.3V_BUS</text>
<text x="117.9" y="137.5" transform="rotate(-90 117.9 137.5)">3</text>
<text x="119.3" y="132.8">R1783</text>
<text x="119.3" y="134.2">2K</text>
<text x="134.4" y="134.2">C975</text>
<text x="134.4" y="135.6">1.0uF</text>
<text x="156.3" y="132.7">402</text>
<text x="91.9" y="141">1.5K</text>
<text x="94.6" y="142.4">CMPT3904</text>
<text x="98.7" y="143.8">Q216</text>
<text x="102.8" y="143" transform="rotate(-90 102.8 143)">3</text>
<text x="104.2" y="139.7">R1795</text>
<text x="104.2" y="141">20K</text>
<text x="104.2" y="143.8">R1798</text>
<text x="109.7" y="143.8">100R</text>
<text x="113.5" y="142.6">1</text>
<text x="120.7" y="139.7">Q215</text>
<text x="120.7" y="143.8">2N7002LT1</text>
<text x="27.4" y="147.9">+12V_BUS</text>
<text x="91.9" y="149.3">R1799</text>
<text x="98.5" y="145.3">1</text>
<text x="102.8" y="148.4" transform="rotate(-90 102.8 148.4)">2</text>
<text x="117.9" y="145.7" transform="rotate(-90 117.9 145.7)">2</text>
<text x="23.3" y="154.7">R1789</text>
<text x="28.8" y="154.7">R1845</text>
<text x="34.3" y="154.7">R1846</text>
<text x="39.8" y="154.7">R1847</text>
<text x="59" y="155.8">+5V</text>
<text x="91.9" y="150.6">2.4K</text>
<text x="23.3" y="156.1">110R</text>
<text x="28.8" y="156.1">110R</text>
<text x="34.3" y="156.1">110R</text>
<text x="39.8" y="156.1">110R REG10</text>
<text x="40.9" y="159">3</text>
<text x="43.2" y="157.6">LT1117CST</text>
<text x="43.2" y="159.7">IN</text>
<text x="50.1" y="159.7">OUT</text>
<text x="54.4" y="159">2</text>
<text x="54.4" y="161.8">4</text>
<text x="31.5" y="163">C1663</text>
<text x="31.5" y="164.3">1uF</text>
<text x="46.6" y="164.8" transform="rotate(-90 46.6 164.8)">1</text>
<text x="47.2" y="162.5" transform="rotate(-90 47.2 162.5)">ADJ</text>
<text x="49.5" y="162.4">CASE</text>
<text x="61.7" y="165.7">1%</text>
<text x="61.7" y="163">R1790</text>
<text x="61.7" y="164.3">1.00K</text>
<text x="69.9" y="163">C1662</text>
<text x="69.9" y="164.3">22uF_16V</text>
<text x="48" y="171.2">1%</text>
<text x="48" y="168.4">R1791</text>
<text x="48" y="169.8">3.01K</text>
<text x="205.7" y="191.8">&lt;Variant Name&gt;</text>
<text x="231.8" y="194.5">1 Commerce Valley Drive East</text>
<text x="231.8" y="195.9">Markham, Ontario</text>
<text x="231.8" y="197.3">Canada, L3T 7X6</text>
<text x="226.6" y="201.4">Title</text>
<text x="231.8" y="198.6">(905) 882-2600</text>
<text x="226.6" y="204.1">Size</text>
<text x="226.6" y="206.9">Date:</text>
<text x="227.7" y="205.5">C</text>
<text x="231.8" y="206.9">Thursday, November 11, 2004</text>
<text x="231.8" y="204.1">Document Number</text>
<text x="254" y="206.9">Sheet</text>
<text x="260.6" y="206.9">9</text>
<text x="264.7" y="206.9">of</text>
<text x="268.8" y="206.9">23</text>
<text x="271.8" y="204.1">Rev</text>
<text x="272.9" y="205.5">2</text>
</g>
<g font-size="1.1">
<text x="46.6" y="92.8">DNI</text>
<text x="69.9" y="92.8">DNI</text>
<text x="119.3" y="92.8">DNI</text>
<text x="168.7" y="92.8">DNI</text>
<text x="78.1" y="117.6">DNI</text>
<text x="164.6" y="128.5">***</text>
<text x="164.6" y="134">***</text>
</g>
<g font-size="1">
<text x="18.5" y="1">8</text>
<text x="52.8" y="1">7</text>
<text x="87.1" y="1">6</text>
<text x="121.4" y="1">5</text>
<text x="155.7" y="1">4</text>
<text x="189.9" y="1">3</text>
<text x="224.2" y="1">2</text>
<text x="258.5" y="1">1</text>
<text x=".3" y="27.9">D</text>
<text x="276" y="27.9">D</text>
<text x=".3" y="79.4">C</text>
<text x="276" y="79.4">C</text>
<text x=".3" y="130.8">B</text>
<text x="276" y="130.8">B</text>
<text x=".3" y="182.2">A</text>
<text x="276" y="182.2">A</text>
<text x="18.5" y="208.1">8</text>
<text x="52.8" y="208.1">7</text>
<text x="87.1" y="208.1">6</text>
<text x="121.4" y="208.1">5</text>
<text x="155.7" y="208.1">4</text>
<text x="189.9" y="208.1">3</text>
<text x="224.2" y="208.1">2</text>
<text x="258.5" y="208.1">1</text>
</g>
<g font-size=".7">
<text x="86.5" y="91.4">NC</text>
<text x="86.5" y="90">NC</text>
<text x="135.9" y="91.4">NC</text>
<text x="135.9" y="90">NC</text>
<text x="185.3" y="91.4">NC</text>
<text x="185.3" y="90">NC</text>
</g>
</svg>
